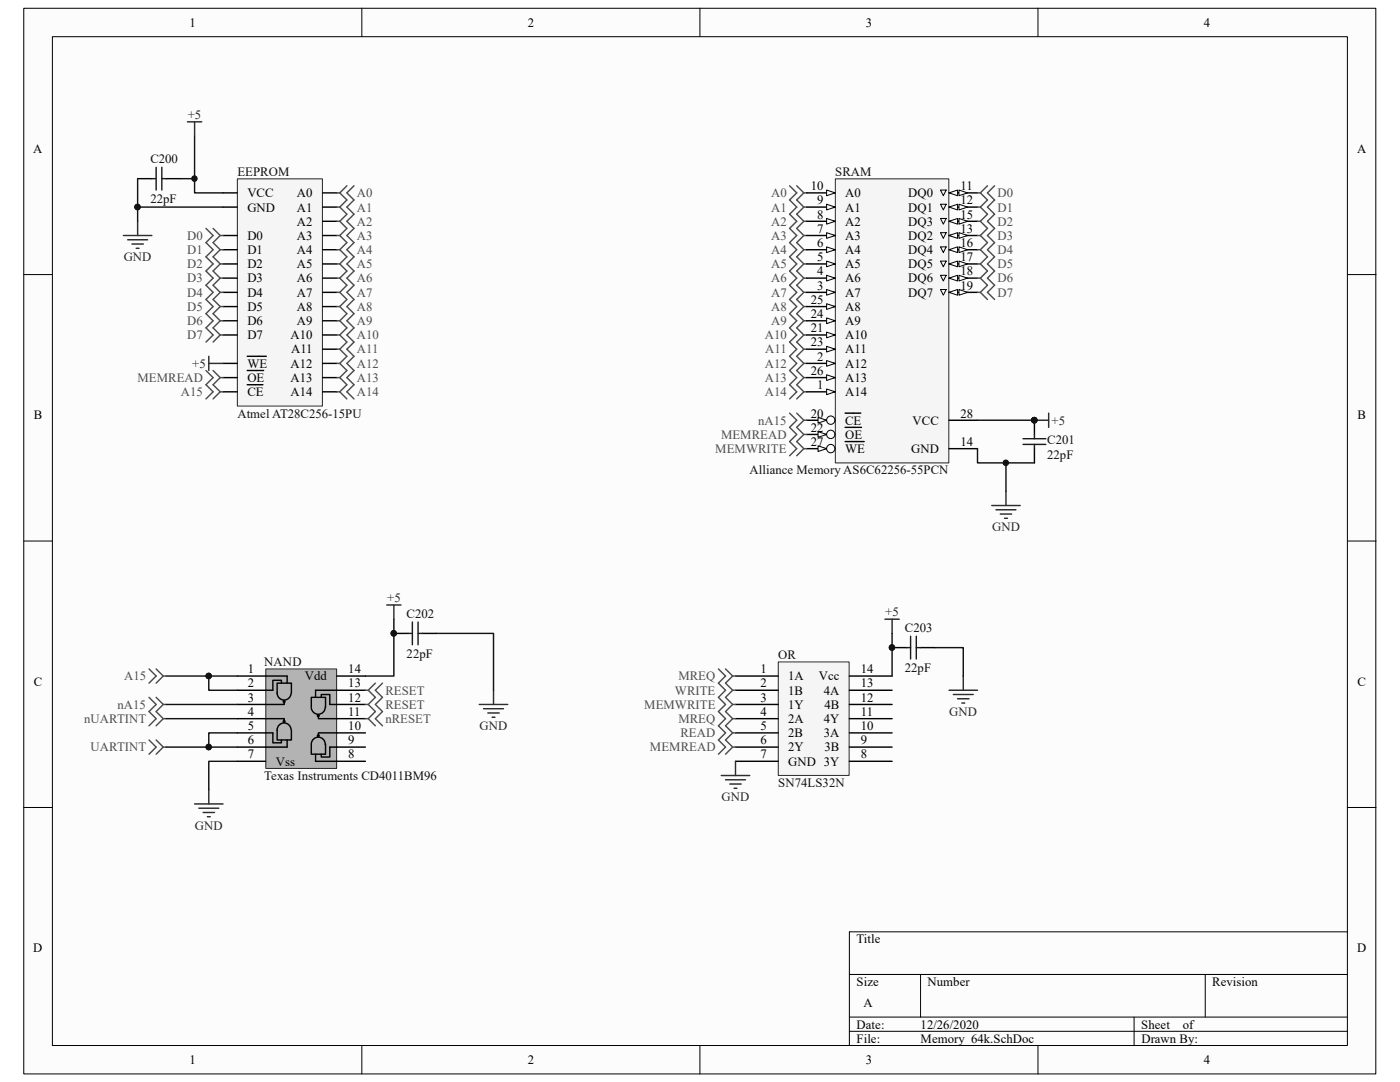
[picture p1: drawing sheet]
<svg xmlns="http://www.w3.org/2000/svg" width="279mm" height="216mm" viewBox="0 0 279 216" stroke-linecap="round" stroke-linejoin="round" font-family="sans-serif">
<path d="M4.8 1.7h269.8v212.6h-269.8z" fill="#fcfcfc"/>
<path d="M4.7 1.7h269.9v212.6h-269.9z" fill="none" stroke="#000" stroke-width=".2"/>
<path d="M10.5 7.4h258.4v201.2h-258.4z" fill="#fcfcfc"/>
<g fill="none" stroke="#000" stroke-width=".2">
<path d="M10.5 7.3h258.4v201.3h-258.4zM72.2 1.6v5.7M139.7 1.6v5.7M207.2 1.6v5.7M4.7 54.8h5.7M268.9 54.8h5.7M4.7 108h5.7M268.9 108h5.7M4.7 161.1h5.7M268.9 161.1h5.7M169.5 194.4h99.4M183.7 194.4v8.5"/>
<path d="M240.5 194.4v8.5M268.9 185.9h-99.4v22.7M72.2 208.6v5.7M139.7 208.6v5.7M169.5 202.9h99.4M169.5 205.8h99.4M207.2 208.6v5.7M226.3 202.9v5.7"/>
</g>
<path d="M47.4 35.7h16.9v45.3h-16.9z" fill="#f5f5f5"/>
<path d="M47.4 35.7h16.9v45.3h-16.9z" fill="none" stroke="#262626" stroke-width=".2"/>
<g fill="none" stroke="#000" stroke-width=".28">
<path d="M44.5 38.5h2.9M64.4 38.5h2.8M44.5 47h2.9M44.5 49.8h2.9M44.5 52.7h2.9M44.5 55.5h2.9M44.5 58.3h2.9M44.5 41.3h2.9M64.4 47h2.8M64.4 49.8h2.8M64.4 52.7h2.8M64.4 55.5h2.8"/>
<path d="M64.4 58.3h2.8M64.4 41.3h2.8M64.4 44.2h2.8M44.5 61.2h2.9M44.5 64h2.9M44.5 66.8h2.9M44.5 72.5h2.9M44.5 75.3h2.9M44.5 78.2h2.9M49.3 71.1h3.8M49.3 73.9h3.3M49.3 76.8h3.2"/>
<path d="M64.4 61.2h2.8M64.4 64h2.8M64.4 66.8h2.8M64.4 69.7h2.8M64.4 72.5h2.8M64.4 75.3h2.8M64.4 78.2h2.8"/>
</g>
<path d="M24.6 47h5.7M25.5 47.8h4M26.3 48.7h2.3M27.2 49.5h.6M27.5 44.2v2.8M200.8 98v2.9M197.9 100.9h5.7M198.8 101.7h4M199.6 102.6h2.3M200.5 103.4h.5" fill="none" stroke="#262626" stroke-width=".28"/>
<path d="M44.5 41.3h-17v2.9" fill="none" stroke="#0e0e0e" stroke-width=".28"/>
<circle cx="27.4" cy="41.3" r=".55" fill="#0e0e0e" stroke="#0e0e0e" stroke-width=".2"/>
<g fill="none" stroke="#4c4c4c" stroke-width=".28">
<path d="M67.2 38.5h.6M67.8 38.5l1.4 1.4-1.4 1.4M69.2 37.1l-1.4 1.4M70.6 37.1l-1.4 1.4 1.4 1.4-1.4 1.4 1.4 1.4-1.4 1.5 1.4 1.4-1.4 1.4 1.4 1.4-1.4 1.4 1.4 1.4-1.4 1.5 1.4 1.4-1.4 1.4 1.4 1.4-1.4 1.4 1.4 1.5-1.4 1.4 1.4 1.4-1.4 1.4 1.4 1.4-1.4 1.4 1.4 1.5-1.4 1.4 1.4 1.4-1.4 1.4 1.4 1.4-1.4 1.4 1.4 1.5-1.4 1.4 1.4 1.4M157.6 37.1l1.4 1.4-1.4 1.4 1.4 1.4-1.4 1.4 1.4 1.5-1.4 1.4 1.4 1.4-1.4 1.4 1.4 1.4-1.4 1.4 1.4 1.5-1.4 1.4 1.4 1.4-1.4 1.4 1.4 1.4-1.4 1.5 1.4 1.4-1.4 1.4 1.4 1.4-1.4 1.4 1.4 1.4-1.4 1.5 1.4 1.4-1.4 1.4 1.4 1.4-1.4 1.4 1.4 1.4-1.4 1.5 1.4 1.4-1.4 1.4M159 37.1l1.4 1.4M160.4 38.5h.6M160.4 38.5l-1.4 1.4 1.4 1.4M41.1 45.6l1.4 1.4-1.4 1.4 1.4 1.4-1.4 1.4 1.4 1.5-1.4 1.4 1.4 1.4-1.4 1.4 1.4 1.4-1.4 1.5 1.4 1.4-1.4 1.4 1.4 1.4-1.4 1.4 1.4 1.4-1.4 1.5M42.5 45.6l1.4 1.4M43.9 47l-1.4 1.4 1.4 1.4M43.9 47h.6"/>
<path d="M43.9 49.8l-1.4 1.4 1.4 1.5M43.9 49.8h.6M43.9 55.5l-1.4 1.4 1.4 1.4M43.9 52.7l-1.4 1.4 1.4 1.4M43.9 55.5h.6M43.9 58.3l-1.4 1.5 1.4 1.4M43.9 58.3h.6M43.9 52.7h.6M67.2 47h.6M67.2 49.8h.6M67.2 55.5h.6M67.2 58.3h.6"/>
<path d="M67.2 52.7h.6M67.2 41.3h.6M67.2 44.2h.6M67.8 58.3l1.4 1.5-1.4 1.4M67.8 55.5l1.4 1.4-1.4 1.4M67.8 52.7l1.4 1.4-1.4 1.4M67.8 49.8l1.4 1.4-1.4 1.5M67.8 47l1.4 1.4-1.4 1.4M67.8 44.2l1.4 1.4-1.4 1.4M67.8 41.3l1.4 1.4-1.4 1.5M160.4 47h.6M160.4 49.8h.6"/>
<path d="M160.4 55.5h.6M160.4 58.3h.6M160.4 52.7h.6M160.4 41.3h.6M160.4 44.2h.6M160.4 58.3l-1.4 1.5 1.4 1.4M160.4 55.5l-1.4 1.4 1.4 1.4M160.4 52.7l-1.4 1.4 1.4 1.4M160.4 49.8l-1.4 1.4 1.4 1.5M160.4 47l-1.4 1.4 1.4 1.4M160.4 44.2l-1.4 1.4 1.4 1.4M160.4 41.3l-1.4 1.4 1.4 1.5"/>
<path d="M41.1 76.8l1.4 1.4-1.4 1.4M42.5 76.8l1.4 1.4M43.9 64l-1.4 1.4 1.4 1.4M43.9 61.2l-1.4 1.4 1.4 1.4M43.9 64h.6M43.9 61.2h.6M43.9 66.8l-1.4 1.5M43.9 66.8h.6M43.9 78.2h.6M43.9 78.2l-1.4 1.4M67.2 64h.6M67.2 61.2h.6"/>
<path d="M67.2 66.8h.6M67.2 78.2h.6M67.2 72.5h.6M67.2 69.7h.6M67.2 75.3h.6M67.8 78.2l1.4 1.4M67.8 75.3l1.4 1.5-1.4 1.4M67.8 72.5l1.4 1.4-1.4 1.4M67.8 69.7l1.4 1.4-1.4 1.4M67.8 66.8l1.4 1.5-1.4 1.4M67.8 64l1.4 1.4-1.4 1.4M67.8 61.2l1.4 1.4-1.4 1.4"/>
<path d="M160.4 64h.6M160.4 61.2h.6M160.4 66.8h.6M160.4 78.2h.6M160.4 72.5h.6M160.4 69.7h.6M160.4 75.3h.6M160.4 78.2l-1.4 1.4M160.4 75.3l-1.4 1.5 1.4 1.4M160.4 72.5l-1.4 1.4 1.4 1.4M160.4 69.7l-1.4 1.4 1.4 1.4M160.4 66.8l-1.4 1.5 1.4 1.4"/>
<path d="M160.4 64l-1.4 1.4 1.4 1.4M160.4 61.2l-1.4 1.4 1.4 1.4"/>
</g>
<path d="M53.1 133.5h14.1v19.8h-14.1z" fill="#b3b3b3"/>
<path d="M53 133.5h14.2v19.8h-14.2z" fill="none" stroke="#262626" stroke-width=".2"/>
<g fill="none" stroke="#000" stroke-width=".28">
<path d="M47.4 134.9h9.9v1.4M55.3 138.3v-2h2.9v2M55.3 138.2a1.39 1.39 0 0 0 1.3 1.5 1.39 1.39 0 0 0 1.5-1.3M56.2 136.3v-.6h-1.7v2h-7.1M64.1 139.1v-.5h1.7v2h7.1M67.2 134.9h5.7M72.9 137.7h-9.9v1.4M47.4 146.2h7.1v2h1.7v-.5M47.4 143.4h9.3v.3M47.4 151.9h5.6M55.3 145.7v2h2.9v-2M56.7 140.3v.3h-9.3"/>
<path d="M57.3 147.7v1.4h-9.9M58.1 145.6a1.39 1.39 0 0 0-1.5-1.3 1.39 1.39 0 0 0-1.3 1.4M62.1 141.1v-2h2.9v2M62.1 148.5v2h2.9v-2M62.1 148.4a1.39 1.39 0 0 1 1.5-1.3 1.39 1.39 0 0 1 1.3 1.5M63 150.5v1.4h9.9M63.5 143.1v.3h9.4M64.9 141.1a1.39 1.39 0 0 1-1.3 1.4 1.39 1.39 0 0 1-1.5-1.3M72.9 149.1h-7.1v2h-1.7v-.6M72.9 146.2h-9.4v.3"/>
<circle cx="56.7" cy="140" r=".18"/>
<circle cx="56.7" cy="143.9" r=".18"/>
<circle cx="63.5" cy="142.8" r=".18"/>
<circle cx="63.5" cy="146.8" r=".18"/>
</g>
<path d="M41.7 157.6v2.8M38.8 160.4h5.7M39.7 161.3h4M40.5 162.1h2.3M41.4 163h.6" fill="none" stroke="#262626" stroke-width=".28"/>
<path d="M33.1 134.9h8.6M47.4 134.9h-5.7v2.8h5.7M78.6 123.6v11.3h-5.7M33.1 140.6h14.3M47.4 151.9h-5.7v5.7" fill="none" stroke="#0e0e0e" stroke-width=".28"/>
<circle cx="41.6" cy="134.9" r=".55" fill="#0e0e0e" stroke="#0e0e0e" stroke-width=".2"/>
<path d="M41.1 73.9l1.4 1.4-1.4 1.5M42.5 73.9l1.4 1.4M43.9 75.3l-1.4 1.5M43.9 75.3h.6M29.7 133.5l1.5 1.4-1.5 1.4M29.7 139.1l1.5 1.5-1.5 1.4M31.2 133.5l1.4 1.4M31.2 139.1l1.4 1.5M32.6 134.9l-1.4 1.4M32.6 134.9h.5M32.6 140.6l-1.4 1.4M32.6 140.6h.5" fill="none" stroke="#4c4c4c" stroke-width=".28"/>
<path d="M155.4 132.1h14.1v22.6h-14.1z" fill="#f5f5f5"/>
<path d="M155.3 132.1h14.2v22.6h-14.2z" fill="none" stroke="#262626" stroke-width=".2"/>
<g fill="none" stroke="#000" stroke-width=".28">
<path d="M27.5 35.6h2.8M33.1 35.6h2.9M78.6 126.4h2.8M84.3 126.4h2.8M146.8 134.9h8.5M146.8 137.7h8.5M169.5 134.9h8.5M169.5 137.7h8.5M178 129.2h2.9M183.7 129.2h2.9M146.8 140.6h8.5M146.8 143.4h8.5"/>
<path d="M146.8 146.2h8.5M146.8 149.1h8.5M146.8 151.9h8.5M169.5 140.6h8.5M169.5 143.4h8.5M169.5 146.2h8.5M169.5 149.1h8.5M169.5 151.9h8.5"/>
</g>
<g fill="none" stroke="#4c4c4c" stroke-width=".28">
<path d="M72.9 137.7h.6M73.5 137.7l1.4 1.4-1.4 1.5M74.9 136.3l-1.4 1.4M76.3 136.3l-1.4 1.4 1.4 1.4-1.4 1.5 1.4 1.4-1.4 1.4 1.4 1.4M143.4 133.5l1.4 1.4-1.4 1.4 1.4 1.4-1.4 1.4 1.4 1.5-1.4 1.4 1.4 1.4-1.4 1.4 1.4 1.4-1.4 1.5 1.4 1.4-1.4 1.4M144.8 133.5l1.4 1.4M146.2 134.9l-1.4 1.4 1.4 1.4M146.2 134.9h.6M146.2 137.7l-1.4 1.4 1.4 1.5M146.2 137.7h.6M29.7 147.7l1.5 1.4-1.5 1.4M29.7 142l1.5 1.4-1.5 1.4"/>
<path d="M31.2 147.7l1.4 1.4M31.2 142l1.4 1.4M32.6 143.4h.5M32.6 149.1h.5M32.6 149.1l-1.4 1.4M32.6 143.4l-1.4 1.4M72.9 140.6h.6M72.9 143.4h.6M73.5 140.6l1.4 1.4-1.4 1.4M73.5 143.4l1.4 1.4M146.2 140.6l-1.4 1.4 1.4 1.4M146.2 140.6h.6"/>
<path d="M146.2 143.4l-1.4 1.4 1.4 1.4M146.2 143.4h.6M146.2 146.2l-1.4 1.5 1.4 1.4M146.2 146.2h.6M146.2 149.1l-1.4 1.4M146.2 149.1h.6"/>
</g>
<g fill="none" stroke="#262626" stroke-width=".28">
<path d="M37.4 24.3h2.9M38.8 24.3v2.8M77.2 120.7h2.8M78.6 120.7v2.9M98.5 137.7v2.9M176.6 123.6h2.9M178 123.6v2.8M189.4 137.7h5.7M190.3 138.6h3.9M191.1 139.4h2.3M192.2 134.9v2.8M95.6 140.6h5.7"/>
<path d="M96.5 141.4h4M97.4 142.3h2.2M98.2 143.1h.6M143.9 154.7h5.7M144.8 155.6h4M145.6 156.4h2.3M146.5 157.3h.6M146.8 151.9v2.8M192 140.3h.5"/>
</g>
<g fill="#0e0e0e" stroke="#0e0e0e" stroke-width=".2">
<circle cx="78.6" cy="126.4" r=".55"/>
<circle cx="178" cy="129.2" r=".55"/>
<circle cx="27.4" cy="41.3" r=".55"/>
<circle cx="38.8" cy="35.6" r=".55"/>
<circle cx="41.6" cy="149.1" r=".55"/>
</g>
<path d="M30.3 35.6h.9M31.2 33.4v4.5M32.3 33.4v4.5M32.3 35.6h.8M81.4 126.4h.9M82.3 124.1v4.6M83.4 124.1v4.6M83.4 126.4h.9M180.9 129.2h.8M181.7 127v4.5M182.9 127v4.5M182.9 129.2h.8" fill="none" stroke="#1c1c1c" stroke-width=".28"/>
<path d="M27.5 35.6v5.7M36 35.6h2.8M38.8 27.1v11.4h5.7M87.1 126.4h11.4v11.3M178 126.4v8.5M186.6 129.2h5.6v5.7M33.1 143.4h14.3M33.1 149.1h8.6" fill="none" stroke="#0e0e0e" stroke-width=".28"/>
<path d="M166.8 35.7h22.6v56.7h-22.6z" fill="#f5f5f5"/>
<path d="M166.7 35.7h22.7v56.7h-22.7z" fill="none" stroke="#262626" stroke-width=".2"/>
<path d="M161 44.2h5.7" fill="none" stroke="#000" stroke-width=".28"/>
<path d="M165 43.6l1.7 .6-1.7 .5z" fill="#fcfcfc" stroke="#000" stroke-width=".2"/>
<path d="M161 41.3h5.7" fill="none" stroke="#000" stroke-width=".28"/>
<path d="M165 40.8l1.7 .5-1.7 .6z" fill="#fcfcfc" stroke="#000" stroke-width=".2"/>
<path d="M161 55.5h5.7" fill="none" stroke="#000" stroke-width=".28"/>
<path d="M165 54.9l1.7 .6-1.7 .6z" fill="#fcfcfc" stroke="#000" stroke-width=".2"/>
<path d="M161 58.3h5.7" fill="none" stroke="#000" stroke-width=".28"/>
<path d="M165 57.8l1.7 .5-1.7 .6z" fill="#fcfcfc" stroke="#000" stroke-width=".2"/>
<path d="M161 61.2h5.7" fill="none" stroke="#000" stroke-width=".28"/>
<path d="M165 60.6l1.7 .6-1.7 .5z" fill="#fcfcfc" stroke="#000" stroke-width=".2"/>
<path d="M161 64h5.7" fill="none" stroke="#000" stroke-width=".28"/>
<path d="M165 63.4l1.7 .6-1.7 .6z" fill="#fcfcfc" stroke="#000" stroke-width=".2"/>
<path d="M161 66.8h5.7" fill="none" stroke="#000" stroke-width=".28"/>
<path d="M165 66.3l1.7 .5-1.7 .6z" fill="#fcfcfc" stroke="#000" stroke-width=".2"/>
<path d="M161 69.7h5.7" fill="none" stroke="#000" stroke-width=".28"/>
<path d="M165 69.1l1.7 .6-1.7 .5z" fill="#fcfcfc" stroke="#000" stroke-width=".2"/>
<path d="M161 72.5h5.7" fill="none" stroke="#000" stroke-width=".28"/>
<path d="M165 71.9l1.7 .6-1.7 .6z" fill="#fcfcfc" stroke="#000" stroke-width=".2"/>
<path d="M161 75.3h5.7" fill="none" stroke="#000" stroke-width=".28"/>
<path d="M165 74.8l1.7 .5-1.7 .6z" fill="#fcfcfc" stroke="#000" stroke-width=".2"/>
<path d="M161 78.2h5.7" fill="none" stroke="#000" stroke-width=".28"/>
<path d="M165 77.6l1.7 .6-1.7 .6z" fill="#fcfcfc" stroke="#000" stroke-width=".2"/>
<path d="M161 38.5h5.7" fill="none" stroke="#000" stroke-width=".28"/>
<path d="M165 37.9l1.7 .6-1.7 .6z" fill="#fcfcfc" stroke="#000" stroke-width=".2"/>
<path d="M161 47h5.7" fill="none" stroke="#000" stroke-width=".28"/>
<path d="M165 46.4l1.7 .6-1.7 .6z" fill="#fcfcfc" stroke="#000" stroke-width=".2"/>
<path d="M161 49.8h5.7" fill="none" stroke="#000" stroke-width=".28"/>
<path d="M165 49.3l1.7 .5-1.7 .6z" fill="#fcfcfc" stroke="#000" stroke-width=".2"/>
<path d="M161 52.7h5.7" fill="none" stroke="#000" stroke-width=".28"/>
<path d="M165 52.1l1.7 .6-1.7 .5z" fill="#fcfcfc" stroke="#000" stroke-width=".2"/>
<path d="M189.4 38.5h5.7" fill="none" stroke="#000" stroke-width=".28"/>
<path d="M187.7 37.9h1.1l-.5 1.2z" fill="none" stroke="#000" stroke-width=".2"/>
<g fill="#fcfcfc" stroke="#000" stroke-width=".2">
<path d="M189.4 38.5l1.7-.6v1.2z"/>
<path d="M191.4 37.9l1.7 .6-1.7 .6z"/>
</g>
<path d="M189.4 41.3h5.7" fill="none" stroke="#000" stroke-width=".28"/>
<path d="M187.7 40.8h1.1l-.5 1.1z" fill="none" stroke="#000" stroke-width=".2"/>
<g fill="#fcfcfc" stroke="#000" stroke-width=".2">
<path d="M189.4 41.3l1.7-.5v1.1z"/>
<path d="M191.4 40.8l1.7 .5-1.7 .6z"/>
</g>
<path d="M189.4 47h5.7" fill="none" stroke="#000" stroke-width=".28"/>
<path d="M187.7 46.4h1.1l-.5 1.2z" fill="none" stroke="#000" stroke-width=".2"/>
<g fill="#fcfcfc" stroke="#000" stroke-width=".2">
<path d="M189.4 47l1.7-.6v1.2z"/>
<path d="M191.4 46.4l1.7 .6-1.7 .6z"/>
</g>
<path d="M189.4 44.2h5.7" fill="none" stroke="#000" stroke-width=".28"/>
<path d="M187.7 43.6h1.1l-.5 1.1z" fill="none" stroke="#000" stroke-width=".2"/>
<g fill="#fcfcfc" stroke="#000" stroke-width=".2">
<path d="M189.4 44.2l1.7-.6v1.1z"/>
<path d="M191.4 43.6l1.7 .6-1.7 .5z"/>
</g>
<path d="M189.4 49.8h5.7" fill="none" stroke="#000" stroke-width=".28"/>
<path d="M187.7 49.3h1.1l-.5 1.1z" fill="none" stroke="#000" stroke-width=".2"/>
<g fill="#fcfcfc" stroke="#000" stroke-width=".2">
<path d="M189.4 49.8l1.7-.5v1.1z"/>
<path d="M191.4 49.3l1.7 .5-1.7 .6z"/>
</g>
<path d="M189.4 52.7h5.7" fill="none" stroke="#000" stroke-width=".28"/>
<path d="M187.7 52.1h1.1l-.5 1.1z" fill="none" stroke="#000" stroke-width=".2"/>
<g fill="#fcfcfc" stroke="#000" stroke-width=".2">
<path d="M189.4 52.7l1.7-.6v1.1z"/>
<path d="M191.4 52.1l1.7 .6-1.7 .5z"/>
</g>
<path d="M189.4 55.5h5.7" fill="none" stroke="#000" stroke-width=".28"/>
<path d="M187.7 54.9h1.1l-.5 1.2z" fill="none" stroke="#000" stroke-width=".2"/>
<g fill="#fcfcfc" stroke="#000" stroke-width=".2">
<path d="M189.4 55.5l1.7-.6v1.2z"/>
<path d="M191.4 54.9l1.7 .6-1.7 .6z"/>
</g>
<path d="M189.4 58.3h5.7" fill="none" stroke="#000" stroke-width=".28"/>
<path d="M187.7 57.8h1.1l-.5 1.1z" fill="none" stroke="#000" stroke-width=".2"/>
<g fill="#fcfcfc" stroke="#000" stroke-width=".2">
<path d="M189.4 58.3l1.7-.5v1.1z"/>
<path d="M191.4 57.8l1.7 .5-1.7 .6z"/>
</g>
<path d="M161 89.5h5.7" fill="none" stroke="#000" stroke-width=".28"/>
<g fill="#fcfcfc" stroke="#000" stroke-width=".2">
<path d="M163.3 89l1.7 .5-1.7 .6z"/>
<circle cx="165.8" cy="89.5" r=".83"/>
</g>
<path d="M161 86.7h5.7M168.7 88.1h3.8" fill="none" stroke="#000" stroke-width=".28"/>
<g fill="#fcfcfc" stroke="#000" stroke-width=".2">
<path d="M163.3 86.1l1.7 .6-1.7 .6z"/>
<circle cx="165.8" cy="86.7" r=".83"/>
</g>
<path d="M161 83.9h5.7M168.7 85.3h3.2" fill="none" stroke="#000" stroke-width=".28"/>
<g fill="#fcfcfc" stroke="#000" stroke-width=".2">
<path d="M163.3 83.3l1.7 .6-1.7 .5z"/>
<circle cx="165.8" cy="83.8" r=".83"/>
</g>
<path d="M168.7 82.4h3.1M189.4 89.5h5.7M189.4 83.9h5.7M206.4 83.9v2.8M206.4 89.5v2.9" fill="none" stroke="#000" stroke-width=".28"/>
<path d="M195.1 89.5v2.9h11.3M195.1 83.9h11.3M200.8 92.4v5.6M47.4 146.2h-5.7v2.9h5.7" fill="none" stroke="#0e0e0e" stroke-width=".28"/>
<g fill="#0e0e0e" stroke="#0e0e0e" stroke-width=".2">
<circle cx="41.6" cy="149.1" r=".55"/>
<circle cx="206.4" cy="83.8" r=".55"/>
<circle cx="200.7" cy="92.3" r=".55"/>
</g>
<g fill="none" stroke="#4c4c4c" stroke-width=".28">
<path d="M195.1 38.5h.5M195.6 38.5l1.5 1.4-1.5 1.4M197.1 37.1l-1.5 1.4M198.5 37.1l-1.4 1.4 1.4 1.4-1.4 1.4 1.4 1.4-1.4 1.5 1.4 1.4-1.4 1.4 1.4 1.4-1.4 1.4 1.4 1.4-1.4 1.5 1.4 1.4-1.4 1.4 1.4 1.4-1.4 1.4 1.4 1.5M195.1 41.3h.5M195.1 47h.5M195.1 49.8h.5M195.1 44.2h.5M195.1 55.5h.5M195.1 52.7h.5M195.1 58.3h.5M195.6 41.3l1.5 1.4-1.5 1.5"/>
<path d="M195.6 47l1.5 1.4-1.5 1.4M195.6 44.2l1.5 1.4-1.5 1.4M195.6 49.8l1.5 1.4-1.5 1.5M195.6 55.5l1.5 1.4-1.5 1.4M195.6 52.7l1.5 1.4-1.5 1.4M195.6 58.3l1.5 1.5M157.6 82.4l1.4 1.5-1.4 1.4 1.4 1.4-1.4 1.4 1.4 1.4-1.4 1.4M159 82.4l1.4 1.5M160.4 83.9l-1.4 1.4 1.4 1.4M160.4 83.9h.6M160.4 86.7l-1.4 1.4 1.4 1.4M160.4 86.7h.6"/>
<path d="M160.4 89.5l-1.4 1.4M160.4 89.5h.6"/>
</g>
<path d="M204.2 87.5h4.5M204.2 88.7h4.5M206.4 86.7v.8M206.4 88.7v.8" fill="none" stroke="#1c1c1c" stroke-width=".28"/>
<path d="M41.7 71.1v2.8M41.7 72.5h2.8M206.4 83.9h2.9M209.3 82.4v2.9" fill="none" stroke="#262626" stroke-width=".28"/>
<g font-size="2.5">
<text x="37.8" y="5.3">1</text>
<text x="105.3" y="5.3">2</text>
<text x="172.8" y="5.3">3</text>
<text x="240.2" y="5.3">4</text>
<text x="6.6" y="30.5">A</text>
<text x="270.8" y="30.5">A</text>
<text x="49.4" y="39.4">VCC</text>
<text x="59.3" y="39.4">A0</text>
<text x="161.8" y="37.9">10</text>
<text x="163.1" y="40.8">9</text>
<text x="168.7" y="39.4">A0</text>
<text x="181.3" y="39.4">DQ0</text>
<text x="191.7" y="37.9">11</text>
<text x="191.7" y="40.8">12</text>
<text x="49.4" y="47.8">D0</text>
<text x="49.4" y="42.2">GND</text>
<text x="59.3" y="42.2">A1</text>
<text x="59.3" y="45">A2</text>
<text x="59.3" y="47.8">A3</text>
<text x="163.1" y="43.6">8</text>
<text x="163.1" y="46.4">7</text>
<text x="168.7" y="45">A2</text>
<text x="168.7" y="42.2">A1</text>
<text x="168.7" y="47.8">A3</text>
<text x="181.3" y="42.2">DQ1</text>
<text x="181.3" y="47.8">DQ2</text>
<text x="181.3" y="45">DQ3</text>
<text x="191.7" y="46.4">13</text>
<text x="191.7" y="43.6">15</text>
<text x="49.4" y="50.7">D1</text>
<text x="49.4" y="53.5">D2</text>
<text x="59.3" y="50.7">A4</text>
<text x="59.3" y="53.5">A5</text>
<text x="163.1" y="49.3">6</text>
<text x="163.1" y="52.1">5</text>
<text x="168.7" y="50.7">A4</text>
<text x="168.7" y="53.5">A5</text>
<text x="181.3" y="50.7">DQ4</text>
<text x="181.3" y="53.5">DQ5</text>
<text x="191.7" y="49.3">16</text>
<text x="191.7" y="52.1">17</text>
<text x="49.4" y="56.3">D3</text>
<text x="49.4" y="59.2">D4</text>
<text x="59.3" y="56.3">A6</text>
<text x="59.3" y="59.2">A7</text>
<text x="163.1" y="54.9">4</text>
<text x="163.1" y="57.8">3</text>
<text x="168.7" y="56.3">A6</text>
<text x="168.7" y="59.2">A7</text>
<text x="181.3" y="56.3">DQ6</text>
<text x="181.3" y="59.2">DQ7</text>
<text x="191.7" y="54.9">18</text>
<text x="191.7" y="57.8">19</text>
<text x="49.4" y="62">D5</text>
<text x="49.4" y="64.9">D6</text>
<text x="59.3" y="62">A8</text>
<text x="59.3" y="64.9">A9</text>
<text x="161.8" y="60.6">25</text>
<text x="161.8" y="63.5">24</text>
<text x="168.7" y="62">A8</text>
<text x="168.7" y="64.9">A9</text>
<text x="49.4" y="67.7">D7</text>
<text x="58" y="67.7">A10</text>
<text x="58.1" y="70.5">A11</text>
<text x="161.8" y="66.3">21</text>
<text x="161.8" y="69.1">23</text>
<text x="163.1" y="72">2</text>
<text x="168.7" y="67.7">A10</text>
<text x="168.7" y="70.5">A11</text>
<text x="49.4" y="73.4">WE</text>
<text x="49.4" y="76.2">OE</text>
<text x="58" y="73.4">A12</text>
<text x="58" y="76.2">A13</text>
<text x="161.8" y="74.8">26</text>
<text x="163.1" y="77.6">1</text>
<text x="168.7" y="73.4">A12</text>
<text x="168.7" y="76.2">A13</text>
<text x="6.7" y="83.7">B</text>
<text x="49.4" y="79">CE</text>
<text x="58" y="79">A14</text>
<text x="161.8" y="83.3">20</text>
<text x="168.7" y="79">A14</text>
<text x="191.7" y="83.3">28</text>
<text x="270.9" y="83.7">B</text>
<text x="161.8" y="89">27</text>
<text x="161.8" y="86.1">22</text>
<text x="168.7" y="87.5">OE</text>
<text x="168.7" y="84.7">CE</text>
<text x="182.1" y="84.7">VCC</text>
<text x="191.7" y="89">14</text>
<text x="168.7" y="90.4">WE</text>
<text x="181.9" y="90.4">GND</text>
<text x="6.7" y="136.8">C</text>
<text x="49.5" y="134.3">1</text>
<text x="49.5" y="137.2">2</text>
<text x="60.8" y="135.8">Vdd</text>
<text x="69.5" y="137.2">13</text>
<text x="69.5" y="134.3">14</text>
<text x="151.8" y="134.3">1</text>
<text x="151.8" y="137.2">2</text>
<text x="157.3" y="135.8">1A</text>
<text x="163.4" y="135.8">Vcc</text>
<text x="171.8" y="134.3">14</text>
<text x="171.8" y="137.2">13</text>
<text x="270.9" y="136.8">C</text>
<text x="49.5" y="140">3</text>
<text x="49.5" y="142.8">4</text>
<text x="69.5" y="142.8">11</text>
<text x="69.5" y="140">12</text>
<text x="151.8" y="140">3</text>
<text x="151.8" y="142.8">4</text>
<text x="157.3" y="138.6">1B</text>
<text x="157.3" y="141.4">1Y</text>
<text x="164.4" y="138.6">4A</text>
<text x="164.5" y="141.4">4B</text>
<text x="171.8" y="140">12</text>
<text x="171.8" y="142.8">11</text>
<text x="49.5" y="145.7">5</text>
<text x="49.5" y="148.5">6</text>
<text x="69.5" y="148.5">9</text>
<text x="69.5" y="145.7">10</text>
<text x="151.8" y="145.7">5</text>
<text x="151.8" y="148.5">6</text>
<text x="157.3" y="144.3">2A</text>
<text x="157.3" y="147.1">2B</text>
<text x="157.3" y="149.9">2Y</text>
<text x="164.4" y="144.3">4Y</text>
<text x="164.4" y="147.1">3A</text>
<text x="164.5" y="149.9">3B</text>
<text x="171.8" y="145.7">10</text>
<text x="171.8" y="148.5">9</text>
<text x="49.5" y="151.3">7</text>
<text x="55" y="152.8">Vss</text>
<text x="69.5" y="151.3">8</text>
<text x="151.8" y="151.3">7</text>
<text x="157.3" y="152.8">GND 3Y</text>
<text x="171.8" y="151.3">8</text>
<text x="6.6" y="190">D</text>
<text x="170.9" y="188.2">Title</text>
<text x="270.8" y="190">D</text>
<text x="170.9" y="196.7">Size</text>
<text x="185.1" y="196.7">Number</text>
<text x="241.9" y="196.7">Revision</text>
<text x="172.3" y="201">A</text>
<text x="170.9" y="205.2">Date:</text>
<text x="170.9" y="208.1">File:</text>
<text x="183.7" y="208.1">Memory_64k.SchDoc</text>
<text x="183.7" y="205.2">12/26/2020</text>
<text x="227.8" y="205.2">Sheet</text>
<text x="227.8" y="208.1">Drawn By:</text>
<text x="236" y="205.2">of</text>
<text x="37.8" y="212.3">1</text>
<text x="105.3" y="212.3">2</text>
<text x="172.8" y="212.3">3</text>
<text x="240.2" y="212.3">4</text>
</g>
<g font-size="2.5" fill="#262626">
<text x="37.5" y="23.7">+5</text>
<text x="24.7" y="52.1">GND</text>
<text x="38.4" y="73.4">+5</text>
<text x="209.8" y="84.7">+5</text>
<text x="198" y="106">GND</text>
<text x="77.3" y="120.2">+5</text>
<text x="176.7" y="123">+5</text>
<text x="189.4" y="142.8">GND</text>
<text x="95.7" y="145.7">GND</text>
<text x="144" y="159.9">GND</text>
<text x="38.9" y="165.5">GND</text>
</g>
<g font-size="2.5" fill="#0e0e0e">
<text x="30" y="32.6">C200</text>
<text x="47.4" y="35.1">EEPROM</text>
<text x="166.7" y="35.1">SRAM</text>
<text x="30" y="40.5">22pF</text>
<text x="47.4" y="83.3">Atmel AT28C256-15PU</text>
<text x="209" y="88.7">C201</text>
<text x="149.6" y="94.7">Alliance Memory AS6C62256-55PCN</text>
<text x="209" y="91.5">22pF</text>
<text x="81.2" y="123.3">C202</text>
<text x="81.2" y="131.2">22pF</text>
<text x="155.3" y="131.5">OR</text>
<text x="180.6" y="126.1">C203</text>
<text x="52.7" y="132.9">NAND</text>
<text x="180.6" y="134.1">22pF</text>
<text x="52.7" y="155.6">Texas Instruments CD4011BM96</text>
<text x="155.3" y="157">SN74LS32N</text>
</g>
<g font-size="2.5" fill="#4c4c4c">
<text x="71.2" y="39.4">A0</text>
<text x="153.9" y="39.4">A0</text>
<text x="199.1" y="39.4">D0</text>
<text x="37.4" y="47.8">D0</text>
<text x="71.2" y="47.8">A3</text>
<text x="71.2" y="42.2">A1</text>
<text x="71.2" y="45">A2</text>
<text x="153.9" y="47.8">A3</text>
<text x="153.9" y="42.2">A1</text>
<text x="153.9" y="45">A2</text>
<text x="199.1" y="42.2">D1</text>
<text x="199.1" y="47.8">D3</text>
<text x="199.1" y="45">D2</text>
<text x="37.4" y="50.7">D1</text>
<text x="37.4" y="53.5">D2</text>
<text x="71.2" y="50.7">A4</text>
<text x="71.2" y="53.5">A5</text>
<text x="153.9" y="50.7">A4</text>
<text x="153.9" y="53.5">A5</text>
<text x="199.1" y="50.7">D4</text>
<text x="199.1" y="53.5">D5</text>
<text x="37.4" y="56.3">D3</text>
<text x="37.4" y="59.2">D4</text>
<text x="71.2" y="59.2">A7</text>
<text x="71.2" y="56.3">A6</text>
<text x="153.9" y="59.2">A7</text>
<text x="153.9" y="56.3">A6</text>
<text x="199.1" y="56.3">D6</text>
<text x="199.1" y="59.2">D7</text>
<text x="37.4" y="64.9">D6</text>
<text x="37.4" y="62">D5</text>
<text x="71.2" y="64.9">A9</text>
<text x="71.2" y="62">A8</text>
<text x="153.9" y="64.9">A9</text>
<text x="153.9" y="62">A8</text>
<text x="37.4" y="67.7">D7</text>
<text x="71.2" y="70.5">A11</text>
<text x="71.2" y="67.7">A10</text>
<text x="152.6" y="67.7">A10</text>
<text x="152.7" y="70.5">A11</text>
<text x="27.4" y="76.2">MEMREAD</text>
<text x="71.2" y="73.4">A12</text>
<text x="71.2" y="76.2">A13</text>
<text x="152.6" y="73.4">A12</text>
<text x="152.6" y="76.2">A13</text>
<text x="36.1" y="79">A15</text>
<text x="71.2" y="79">A14</text>
<text x="152.6" y="79">A14</text>
<text x="143.9" y="87.5">MEMREAD</text>
<text x="151.3" y="84.7">nA15</text>
<text x="142.7" y="90.4">MEMWRITE</text>
<text x="24.8" y="135.8">A15</text>
<text x="135.4" y="135.8">MREQ</text>
<text x="23.5" y="141.4">nA15</text>
<text x="76.9" y="138.6">RESET</text>
<text x="76.9" y="141.4">RESET</text>
<text x="128.6" y="141.4">MEMWRITE</text>
<text x="134.7" y="138.6">WRITE</text>
<text x="16.8" y="144.3">nUARTINT</text>
<text x="18.1" y="149.9">UARTINT</text>
<text x="76.9" y="144.3">nRESET</text>
<text x="129.7" y="149.9">MEMREAD</text>
<text x="135.4" y="144.3">MREQ</text>
<text x="135.8" y="147.1">READ</text>
</g>
</svg>
